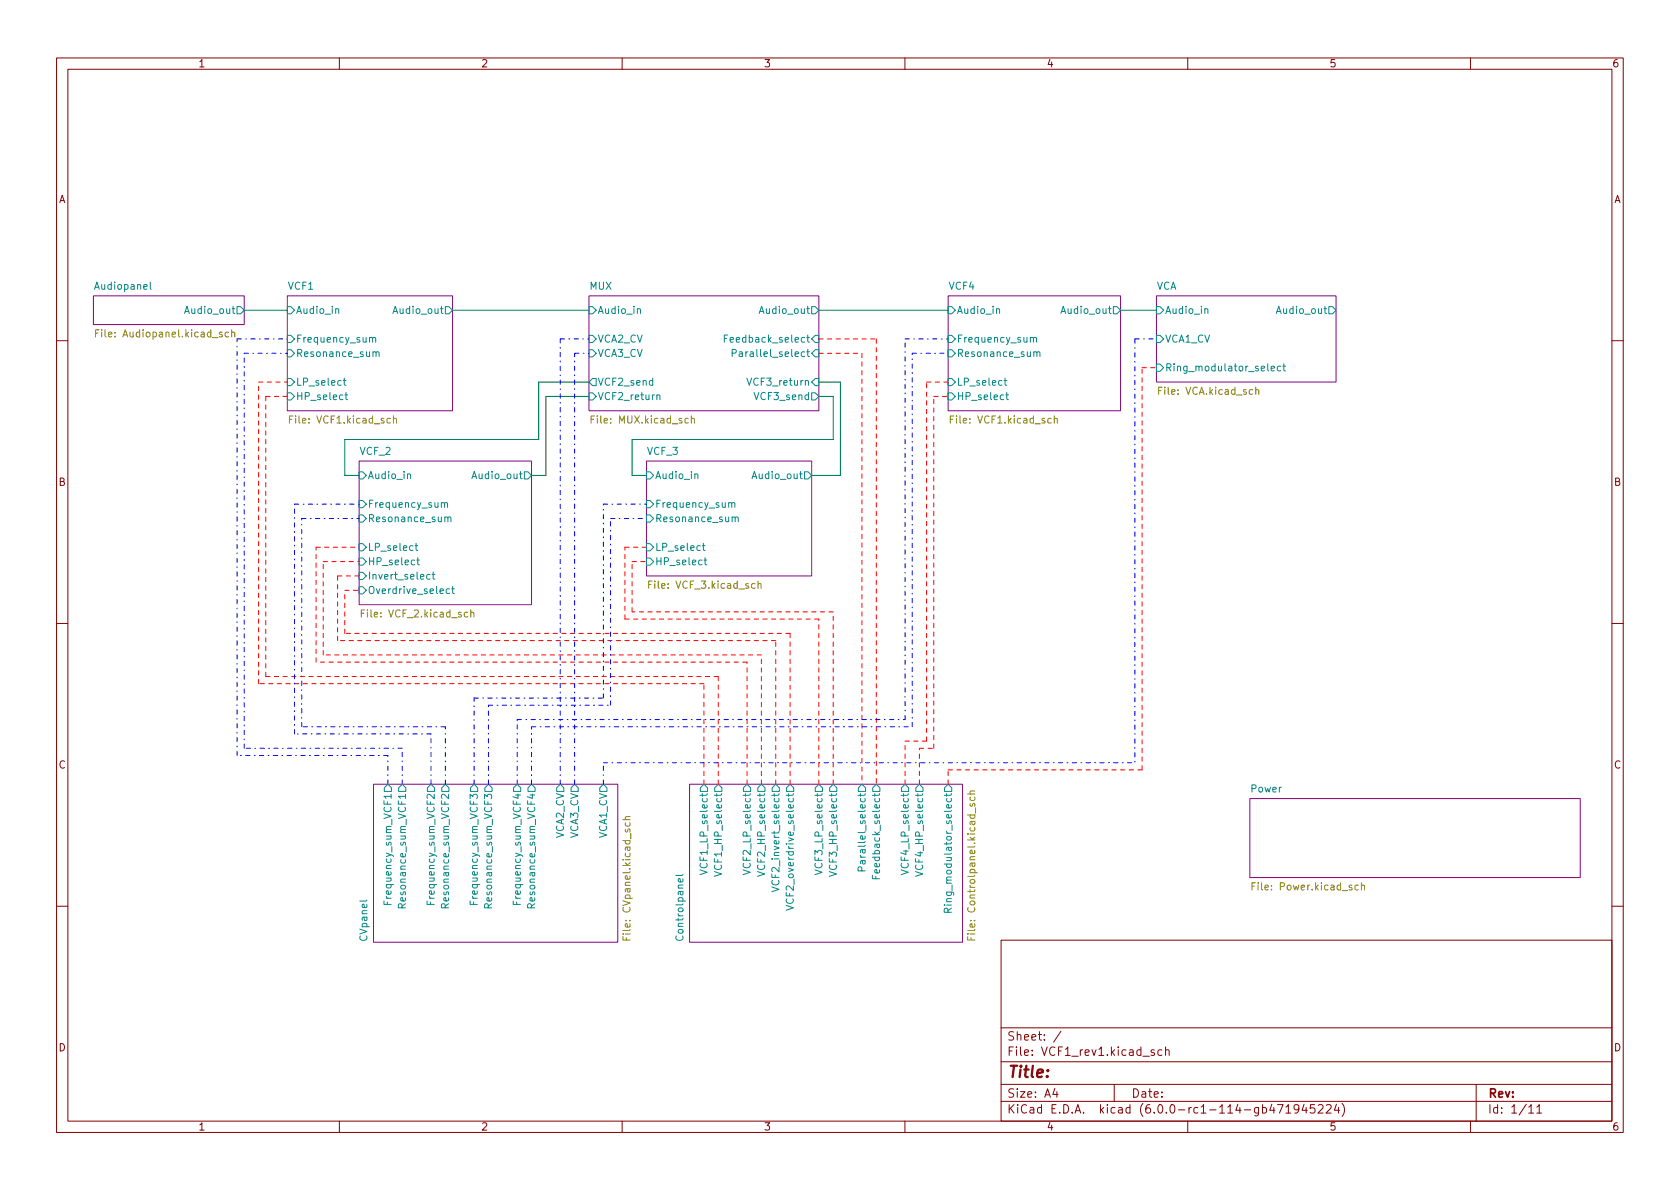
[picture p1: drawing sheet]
<svg xmlns="http://www.w3.org/2000/svg" width="297mm" height="210mm" viewBox="0 0 297 210" stroke-linecap="round" stroke-linejoin="round" font-family="sans-serif">
<g fill="none" stroke="#840000" stroke-width=".18">
<path d="M10 10.2h277v190.1h-277zM12 12.2h273v186.1h-273zM60 10.2v2M110 10.2v2M160 10.2v2M210 10.2v2M260 10.2v2M10 60.2h2M285 60.2h2M10 110.2h2M285 110.2h2M10 160.2h2"/>
<path d="M177 166.3h108v32h-108zM285 160.2h2M60 198.3v2M110 198.3v2M160 198.3v2M177 194.8h108M177 191.8h108M177 187.8h108M177 181.8h108M186.5 192.5l-.4 1h1M186.9 193v1M187.6 182.4l-1.3 1.9"/>
<path d="M197 191.8v3M204.1 185.7l-.4-.1-.2 .2 .1 .3 .5 .1v.4h-.6M205.4 185.7l-.4-.1-.3 .3v.4l.2 .3h.5M206.1 185.8l.2-.2 .3 .1 .1 .9M206.1 185.1v1.5M210 198.3v2M224.9 195.3l-.4 1h.9M225.2 195.8v1M225.9 195.3h1l-.7 1.5M227.4 195.8l.4-.5v1.5M227.4 196.8h.8M229.6 196l-.2 .3h-.3l-.3-.3 .1-.6 .5-.1 .2 .2a.99 .99 0 0 1-.4 1.3h-.3"/>
<path d="M230.6 195.3l-.4 1h.9M230.9 195.8v1M232.4 195.3h-.7l-.1 .7 .3-.1 .5 .1 .1 .2-.1 .5-.2 .1-.6-.1M233.1 195.5l.5-.2 .3 .2v.3l-.9 1h.9M234.5 195.5l.6-.2 .2 .2 .1 .3-1 1h1M236.3 195.3l-.4 1h1M236.6 195.8v1M237.3 195.1a1.72 1.72 0 0 1 0 2.3M260 198.3v2M261 191.8v6.5M270.3 195.8l.4-.5v1.5M270.3 196.8h.9"/>
<path d="M271.7 195.8l.5-.5v1.5M271.7 196.8h.9"/>
</g>
<g fill="#fff" stroke="#fff" stroke-width=".18">
<path d="M63.5 81.5h30.5v25.4h-30.5z"/>
<path d="M16.5 52.3h26.7v5.1h-26.7z"/>
<path d="M50.8 52.3h29.2v20.3h-29.2z"/>
<path d="M104.1 52.3h40.7v20.3h-40.7z"/>
<path d="M121.9 138.7h48.3v27.9h-48.3z"/>
<path d="M221 141.2h58.4v14h-58.4z"/>
<path d="M204.5 52.3h31.7v15.3h-31.7z"/>
<path d="M167.6 52.3h30.5v20.3h-30.5z"/>
<path d="M114.3 81.5h29.2v20.3h-29.2z"/>
<path d="M66 138.7h43.2v27.9h-43.2z"/>
</g>
<path d="M16.5 52.3h26.7v5.1h-26.7zM50.8 52.3h29.2v20.3h-29.2zM104.1 52.3h40.7v20.3h-40.7zM167.6 52.3h30.5v20.3h-30.5zM204.5 52.3h31.7v15.3h-31.7zM63.5 81.5h30.5v25.4h-30.5zM114.3 81.5h29.2v20.3h-29.2zM66 138.7h43.2v27.9h-43.2zM121.9 138.7h48.3v27.9h-48.3zM221 141.2h58.4v14h-58.4z" fill="none" stroke="#840084" stroke-width=".18"/>
<g fill="none" stroke="#008484" stroke-width=".18">
<path d="M26.6 49.9v1.1l.1 .2M41 54.6h.5M41.2 54.2v1.1l.3 .1M41.9 54.2h.6l.7 .7-.7 .6h-.6zM50.8 59.3h.6l.7 .6-.7 .7h-.6zM50.8 54.2h.6l.7 .7-.7 .6h-.6zM59.4 54.7l.1-.1h.3l.1 .8M65.3 59.8l.2-.1h.3l.1 .8M65.9 59.8l.2-.1h.3v.8M77.9 54.6h.5M78 54.2v1.1l.4 .1M78.7 54.2h.7l.6 .7-.6 .6h-.7z"/>
<path d="M104.1 54.2h.7l.6 .7-.6 .6h-.7zM104.1 59.3h.7l.6 .6-.6 .7h-.7zM112.7 54.7l.2-.1h.3v.8M128.1 59.8h.4M128.7 59.2h-.6v1.3M142.6 54.6h.5M142.6 59.7h.5M142.8 54.2v1.1l.3 .1M142.8 59.2v1.1l.3 .2M143.5 54.2h.6l.7 .7-.7 .6h-.6zM144.1 59.3h.7v1.3h-.7l-.6-.7zM167.6 59.3h.7l.6 .6-.6 .7h-.7z"/>
<path d="M167.6 54.2h.7l.6 .7-.6 .6h-.7zM176.2 54.7l.2-.1h.3v.8M182.2 59.8l.2-.1h.3v.8M182.7 59.8l.2-.1h.3l.1 .8M196 54.6h.5M196.2 54.2v1.1l.3 .1M196.8 54.2h.7l.6 .7-.6 .6h-.7zM204.5 59.3h.6l.6 .6-.6 .7h-.6zM204.5 54.2h.6l.6 .7-.6 .6h-.6zM213 54.7l.2-.1h.3l.1 .8M234.1 54.6h.5M234.3 54.2v1.1l.3 .1"/>
<path d="M234.9 54.2h.7l.6 .7-.6 .6h-.7zM50.8 69.5h.6l.7 .6-.7 .6h-.6zM50.8 66.9h.6l.7 .7-.7 .6h-.6zM50.8 61.8h.6l.7 .7-.7 .6h-.6zM60.7 67.3h.5M60.9 66.9v1.1l.3 .1M61 69.8h.5M61.2 69.4v1.1l.3 .2M65.9 62.3l.2-.1 .3 .1 .1 .8M66.5 62.4l.2-.2 .3 .1v.8M104.1 69.5h.7l.6 .6-.6 .6h-.7zM104.1 61.8h.7l.6 .7-.6 .6h-.7z"/>
<path d="M104.8 66.9h.6v1.3h-.6l-.7-.6zM116.1 69.9l.2-.1 .3 .1 .1 .8M129.5 62.4h.6l.1-.2-.1-.3-.6-.1v1.3M132.1 66.9l.4 1.2 .4-1.2M142.6 62.2h.5M142.8 61.8v1.1l.3 .2M143.5 69.5h.6l.7 .6-.7 .6h-.6zM144.1 61.8h.7v1.3h-.7l-.6-.6zM144.1 66.9h.7v1.3h-.7l-.6-.6zM167.6 69.5h.7l.6 .6-.6 .6h-.7zM167.6 66.9h.7l.6 .7-.6 .6h-.7zM167.6 61.8h.7l.6 .7-.6 .6h-.7z"/>
<path d="M177.5 67.3h.5M177.7 66.9v1.1l.3 .1M177.8 69.8h.5M178 69.4v1.1l.3 .2M182.8 62.3l.2-.1 .3 .1v.8M183.3 62.4l.2-.2 .3 .1 .1 .8M204.5 64.4h.6l.6 .6-.6 .7h-.6zM224.8 65.2l.6-.2-.1-.2-.4-.1-.1 .2v.6h.5M226.4 64.8l-.3-.1-.3 .3 .2 .5h.4M226.8 64.7h.5M227 64.3v1.1l.3 .2M63.5 98.7h.6l.7 .6-.7 .6h-.6z"/>
<path d="M63.5 91.1h.6l.7 .6-.7 .6h-.6zM63.5 88.5h.6l.7 .6-.7 .7h-.6zM63.5 83.4h.6l.7 .7-.7 .6h-.6zM63.5 96.1h.6l.7 .7-.7 .6h-.6zM72.1 83.9l.1-.1 .3 .1 .1 .7M73.4 96.5h.5M73.6 96.1v1.1l.3 .1M73.7 99h.5M73.9 98.6v1.1l.3 .2M78 89l.2-.1h.3l.1 .8M78.6 89.1l.2-.2h.3v.8M78.6 91.5l.2-.1 .3 .1 .1 .8"/>
<path d="M79.2 91.6l.2-.2 .3 .1v.8M91.8 83.8h.5M92 83.4v1.1l.3 .1M92.7 83.4h.6l.7 .7-.7 .6h-.6zM114.3 91.1h.6l.7 .6-.7 .6h-.6zM114.3 88.5h.6l.7 .6-.7 .7h-.6zM114.3 96.1h.6l.7 .7-.7 .6h-.6zM114.3 83.4h.6l.7 .7-.7 .6h-.6zM114.3 98.7h.6l.7 .6-.7 .6h-.6zM122.9 83.9l.1-.1 .3 .1 .1 .7M124.2 96.5h.5M124.4 96.1v1.1l.3 .1"/>
<path d="M124.5 99h.5M124.7 98.6v1.1l.3 .2M128.8 89l.2-.1h.3l.1 .8M129.4 89.1l.2-.2h.3v.8M129.4 91.5l.2-.1 .3 .1 .1 .8M130 91.6l.2-.2 .3 .1v.8M141.4 83.8h.5M141.5 83.4v1.1l.4 .1M142.2 83.4h.7l.6 .7-.6 .6h-.7zM63.5 103.8h.6l.7 .6-.7 .6h-.6zM63.5 101.2h.6l.7 .6-.7 .7h-.6zM76 101.6h-.3l-.3 .2 .2 .6h.4"/>
<path d="M76.4 101.6h.5M76.6 101.2v1l.3 .2M79.5 104.2l-.4-.1-.2 .3 .1 .5h.5M79.9 104.1h.4M80 103.7v1.1l.3 .2M68.6 138.7l.6 .6v.6h-1.3v-.6zM71.1 138.7l.7 .6v.6h-1.3v-.6zM76.2 138.7l.6 .6v.6h-1.2v-.6zM78.7 138.7l.7 .6v.6h-1.3v-.6zM83.2 139.3l.6-.6 .7 .6v.6h-1.3zM86.4 138.7l.6 .6v.6h-1.3v-.6zM91.4 138.7l.7 .6v.6h-1.3v-.6z"/>
<path d="M94 138.7l.6 .6v.6h-1.3v-.6zM99.1 138.7l.6 .6v.6h-1.3v-.6zM101.6 138.7l.6 .6v.6h-1.2v-.6zM106 139.3l.7-.6 .6 .6v.6h-1.3zM124.5 138.7l.6 .6v.6h-1.3v-.6zM127 138.7l.6 .6v.6h-1.2v-.6zM132.1 138.7l.6 .6v.6h-1.3v-.6zM134.6 138.7l.7 .6v.6h-1.3v-.6zM137.2 138.7l.6 .6v.6h-1.3v-.6zM139.7 138.7l.6 .6v.6h-1.2v-.6zM144.8 138.7l.6 .6v.6h-1.3v-.6zM147.3 138.7l.7 .6v.6h-1.3v-.6z"/>
<path d="M151.8 139.3l.6-.6 .6 .6v.6h-1.2zM154.9 138.7l.7 .6v.6h-1.3v-.6zM160 138.7l.7 .6v.6h-1.3v-.6zM162.6 138.7l.6 .6v.6h-1.3v-.6zM167.6 138.7l.7 .6v.6h-1.3v-.6zM67.9 159.3v.6h1.3M68.5 159.5v.4M69.2 140.5v.7M71.7 159.8l-.6 .4M71.7 140.5v.7M75.5 159.3v.6h1.3M76.1 159.5v.4"/>
<path d="M76.8 140.5v.7l-.9-.7-.4 .2 .1 .5M79.3 159.8l-.6 .4M83.1 159.3v.6h1.3M83.1 141.2v-.7l.5 .4 .1-.4h.6l.1 .2-.1 .5M83.7 159.5v.4M86.9 159.8l-.6 .4M90.7 159.3v.6h1.3M91.3 159.5v.4M91.6 140.4v.8l-.9-.3M94.6 159.8l-.7 .4M120.7 155.4l.1 .4-.2 .2-.6-.1v-.5h.2l.1 .6M120.8 154.6l-.2 .2h-1.1"/>
<path d="M123.8 153.8l1.2 .4-1.2 .5M126.3 154.1l1.3 .4-1.3 .5M131.4 153.8l1.3 .4-1.3 .5M133.9 154.1l1.3 .4-1.3 .5M136.5 156.8l1.2 .5-1.2 .4M136.9 140.3v.5M137.7 140.3l-.1 .3h-1.1M139.4 140.3v.5M140.3 140.3l-.2 .3h-1.1M144.1 153.8l1.3 .4-1.3 .5M146.6 154.1l1.3 .4-1.3 .5M152.1 140.3v.5"/>
<path d="M152.4 154l-.1-.6-.2-.1h-.3l-.1 .7h1.3M153 140.3l-.2 .3h-1.1M154.2 154.8v.6h1.3M154.7 140.3v.5M154.8 155v.4M155.5 140.3l-.2 .3h-1.1M159.3 153.8l1.3 .4-1.3 .5M161.9 154.1l1.2 .4-1.2 .5M167.4 140.3v.5M168.2 140.3l-.2 .3h-1.1M71.1 160.5l-.1-.6-.2-.1-.3 .1-.1 .6h1.3M78.7 160.5l-.1-.6-.1-.1-.3 .1-.2 .6h1.3"/>
<path d="M86.3 160.5v-.6l-.2-.1-.3 .1-.1 .6h1.2M93.9 160.5v-.6l-.2-.1-.3 .1-.1 .6h1.3M139 160.1l1.3 .4-1.3 .5M167.6 161.3l-.1-.6-.1-.1-.3 .1-.2 .6h1.3M168.2 160.6l-.6 .4"/>
</g>
<g fill="none" stroke="#848400" stroke-width=".18">
<path d="M16.9 58.9h.4M17.5 58.3h-.6v1.3M40.4 58.8l-.3-.1-.3 .3 .1 .5h.5M41 58.9l.1-.2 .3 .1 .1 .8M41 58.3v1.3M51.2 74.2h.4M51.8 73.5h-.6v1.3M69 74h-.3l-.3 .2 .1 .6h.5M69.6 74.1l.1-.1h.4v.8M69.6 73.5v1.3M104.5 74.2h.4M105.1 73.5h-.6v1.3"/>
<path d="M122.2 74.1l.2-.1h.3l.1 .8M122.2 73.5v1.3M168 74.2h.4M168.6 73.5h-.6v1.3M185.9 74h-.4l-.2 .2 .1 .6h.5M186.4 74.1l.2-.1h.3l.1 .8M186.4 73.5v1.3M222 69l.2-.1 .3 .1 .1 .7M222 68.5v1.2M63.9 108.4h.4M64.5 107.8h-.6v1.3M82.7 108.3h-.4l-.2 .2 .1 .5h.5"/>
<path d="M83.2 108.4l.2-.1h.3l.1 .8M83.2 107.8v1.3M114.7 103.4h.4M115.3 102.8h-.6v1.2M133.5 103.2h-.4l-.2 .2 .1 .6h.5M134 103.3l.2-.1h.3l.1 .8M134 102.8v1.2M172.4 139.9h-.8l-.1 .3 .1 .2M110.1 144.9h1.3M110.6 145.5v.4l.2 .2 .5-.1v-.5M111.4 144.4l-.8 .1v.3l.1 .1M171.1 140.4h1.3"/>
<path d="M171.6 142.1l-.1 .3 .2 .2 .2-.1 .1-.4h.3v.5M171.6 141l-.1 .3 .3 .3 .5-.2v-.4M221.4 156.7h.4M222 156.1h-.6v1.3M240.2 156.6l-.4-.1-.2 .3 .1 .5h.5M240.7 156.6l.2-.1 .3 .1 .1 .8M240.7 156.1v1.3M110.1 165.6v.6h1.3M110.7 165.8v.4M171.1 165.6v.6h1.3M171.7 165.8v.4"/>
</g>
<g fill="none" stroke="#f00" stroke-width=".18" stroke-dasharray=".8 .8">
<path d="M144.8 59.9h10.1M154.9 59.9v78.8M45.7 67.6h5.1M47 70.1h3.8M144.8 62.5h7.6M152.4 62.5v76.2M163.8 67.6h3.8M165.1 70.1h2.5M201.9 65h2.6M55.9 96.8h7.6M57.1 99.3h6.4M110.5 96.8h3.8"/>
<path d="M111.8 99.3h2.5M47 119.6v-49.5M55.9 117.1v-20.3M57.1 115.8v-16.5M59.7 113.3v-11.5M59.7 101.8h3.8M61 104.4h2.5M61 112v-7.6M110.5 109.5v-12.7M111.8 108.2v-8.9M127 119.6h-80M132.1 117.1h-76.2"/>
<path d="M134.6 115.8h-77.5M137.2 113.3h-77.5M139.7 112h-78.7M144.8 109.5h-34.3M147.3 108.2h-35.5M45.7 120.9v-53.3M124.5 138.7v-17.8M124.5 120.9h-78.8M127 138.7v-19.1M132.1 138.7v-21.6M134.6 138.7v-22.9M137.2 138.7v-25.4"/>
<path d="M139.7 138.7v-26.7M144.8 138.7v-29.2M147.3 138.7v-30.5M160 131.1h3.8M160 138.7v-7.6M162.6 132.3h2.5M162.6 138.7v-6.4M163.8 131.1v-63.5M165.1 132.3v-62.2M167.6 136.1h34.3M167.6 138.7v-2.6M201.9 136.1v-71.1"/>
</g>
<g fill="none" stroke="#00f" stroke-width=".18" stroke-dasharray=".8 .8 .2 .8">
<path d="M41.9 59.9h8.9M99.1 59.9h5M160 59.9h7.6M200.7 59.9h3.8M200.7 59.9v75M43.2 62.5h7.6M101.6 62.5h2.5M161.3 62.5h6.3M52.1 89.1h11.4M53.3 91.7h10.2M106.7 89.1h7.6M107.9 91.7h6.4"/>
<path d="M41.9 133.6v-73.7M43.2 132.3v-69.8M52.1 129.8v-40.7M53.3 128.5v-36.8M68.6 133.6h-26.7M68.6 138.7v-5.1M71.1 132.3h-27.9M71.1 138.7v-6.4M76.2 138.7v-8.9M76.2 129.8h-24.1M78.7 138.7v-10.2M78.7 128.5h-25.4"/>
<path d="M83.8 123.4h22.9M83.8 138.7v-15.3M86.4 138.7v-14M86.4 124.7h21.5M91.4 138.7v-11.5M91.4 127.2h68.6M94 138.7v-10.2M94 128.5h67.3M99.1 138.7v-78.8M101.6 138.7v-76.2M106.7 134.9h94M106.7 123.4v-34.3"/>
<path d="M106.7 138.7v-3.8M107.9 124.7v-33M160 127.2v-67.3M161.3 128.5v-66"/>
</g>
<path d="M43.2 54.9h7.6M80 54.9h24.1M144.8 54.9h22.8M198.1 54.9h6.4M104.1 67.6h-8.9v10.1h-34.2v6.4h2.5M104.1 70.1h-7.6v14h-2.5M144.8 70.1h2.5v7.6h-35.5v6.4h2.5M144.8 67.6h3.8v16.5h-5.1" fill="none" stroke="#008400" stroke-width=".18"/>
<text font-size="2.8" fill="#840000" x="178" y="190.6">Title:</text>
<g font-size="2.1" fill="#840000">
<text x="178" y="184">Sheet: /</text>
<text x="178" y="186.7">File: VCF1_rev1.kicad_sch</text>
<text x="178" y="196.9">KiCad E.D.A. kicad (6.0.0-rc1-114-gb471945224)</text>
<text x="178" y="194.1">Size: A4</text>
<text x="200" y="194.1">Date:</text>
<text x="263" y="194.1">Rev:</text>
<text x="263" y="196.9">Id: 1/11</text>
</g>
<g font-size="1.8" fill="#840000">
<text x="35" y="11.9">1</text>
<text x="85" y="11.9">2</text>
<text x="135" y="11.9">3</text>
<text x="185" y="11.9">4</text>
<text x="235" y="11.9">5</text>
<text x="285" y="11.9">6</text>
<text x="10.3" y="35.9">A</text>
<text x="285.3" y="35.9">A</text>
<text x="10.3" y="85.9">B</text>
<text x="285.3" y="85.9">B</text>
<text x="10.3" y="135.9">C</text>
<text x="285.3" y="135.9">C</text>
<text x="10.3" y="185.9">D</text>
<text x="285.3" y="185.9">D</text>
<text x="35" y="199.9">1</text>
<text x="85" y="199.9">2</text>
<text x="135" y="199.9">3</text>
<text x="185" y="199.9">4</text>
<text x="235" y="199.9">5</text>
<text x="285" y="199.9">6</text>
</g>
<g font-size="1.8" fill="#008484">
<text x="16.9" y="51.2">Audiopanel</text>
<text x="50.9" y="51.2">VCF1</text>
<text x="104.2" y="51.2">MUX</text>
<text x="167.8" y="51.2">VCF4</text>
<text x="204.4" y="51.2">VCA</text>
<text x="33" y="55.5">Audio_out</text>
<text x="52.3" y="55.5">Audio_in</text>
<text x="69.8" y="55.5">Audio_out</text>
<text x="105.6" y="55.5">Audio_in</text>
<text x="134.6" y="55.5">Audio_out</text>
<text x="169.1" y="55.5">Audio_in</text>
<text x="187.9" y="55.5">Audio_out</text>
<text x="205.9" y="55.5">Audio_in</text>
<text x="226" y="55.5">Audio_out</text>
<text x="52.3" y="60.6">Frequency_sum</text>
<text x="52.3" y="63.1">Resonance_sum</text>
<text x="105.6" y="63.1">VCA3_CV</text>
<text x="105.6" y="60.6">VCA2_CV</text>
<text x="129.2" y="60.6">Feedback_select</text>
<text x="131" y="63.1">Parallel_select</text>
<text x="169.1" y="60.6">Frequency_sum</text>
<text x="169.1" y="63.1">Resonance_sum</text>
<text x="205.9" y="60.6">VCA1_CV</text>
<text x="205.9" y="65.7">Ring_modulator_select</text>
<text x="52.3" y="70.7">HP_select</text>
<text x="52.3" y="68.2">LP_select</text>
<text x="105.6" y="70.7">VCF2_return</text>
<text x="105.6" y="68.2">VCF2_send</text>
<text x="132.7" y="68.2">VCF3_return</text>
<text x="133.7" y="70.7">VCF3_send</text>
<text x="169.1" y="70.7">HP_select</text>
<text x="169.1" y="68.2">LP_select</text>
<text x="63.6" y="80.4">VCF_2</text>
<text x="114.4" y="80.4">VCF_3</text>
<text x="65" y="89.8">Frequency_sum</text>
<text x="65" y="84.7">Audio_in</text>
<text x="83.8" y="84.7">Audio_out</text>
<text x="115.8" y="89.8">Frequency_sum</text>
<text x="115.8" y="84.7">Audio_in</text>
<text x="133.3" y="84.7">Audio_out</text>
<text x="65" y="92.3">Resonance_sum</text>
<text x="115.8" y="92.3">Resonance_sum</text>
<text x="65" y="99.9">HP_select</text>
<text x="65" y="97.4">LP_select</text>
<text x="115.8" y="97.4">LP_select</text>
<text x="115.8" y="99.9">HP_select</text>
<text x="65" y="105">Overdrive_select</text>
<text x="65" y="102.5">Invert_select</text>
<text x="221.2" y="140.1">Power</text>
<text x="99.7" y="148.3" transform="rotate(-90 99.7 148.3)">VCA2_CV</text>
<text x="102.2" y="148.3" transform="rotate(-90 102.2 148.3)">VCA3_CV</text>
<text x="107.3" y="148.3" transform="rotate(-90 107.3 148.3)">VCA1_CV</text>
<text x="125.1" y="153.9" transform="rotate(-90 125.1 153.9)">VCF1_LP_select</text>
<text x="127.6" y="154.1" transform="rotate(-90 127.6 154.1)">VCF1_HP_select</text>
<text x="132.7" y="153.9" transform="rotate(-90 132.7 153.9)">VCF2_LP_select</text>
<text x="135.3" y="154.1" transform="rotate(-90 135.3 154.1)">VCF2_HP_select</text>
<text x="145.4" y="153.9" transform="rotate(-90 145.4 153.9)">VCF3_LP_select</text>
<text x="148" y="154.1" transform="rotate(-90 148 154.1)">VCF3_HP_select</text>
<text x="153" y="152.4" transform="rotate(-90 153 152.4)">Parallel_select</text>
<text x="155.6" y="154.3" transform="rotate(-90 155.6 154.3)">Feedback_select</text>
<text x="160.7" y="153.9" transform="rotate(-90 160.7 153.9)">VCF4_LP_select</text>
<text x="163.2" y="154.1" transform="rotate(-90 163.2 154.1)">VCF4_HP_select</text>
<text x="69.2" y="159.2" transform="rotate(-90 69.2 159.2)">Frequency_sum_VCF1</text>
<text x="71.8" y="159.7" transform="rotate(-90 71.8 159.7)">Resonance_sum_VCF1</text>
<text x="76.8" y="159.2" transform="rotate(-90 76.8 159.2)">Frequency_sum_VCF2</text>
<text x="79.4" y="159.7" transform="rotate(-90 79.4 159.7)">Resonance_sum_VCF2</text>
<text x="84.5" y="159.2" transform="rotate(-90 84.5 159.2)">Frequency_sum_VCF3</text>
<text x="87" y="159.7" transform="rotate(-90 87 159.7)">Resonance_sum_VCF3</text>
<text x="92.1" y="159.2" transform="rotate(-90 92.1 159.2)">Frequency_sum_VCF4</text>
<text x="94.6" y="159.7" transform="rotate(-90 94.6 159.7)">Resonance_sum_VCF4</text>
<text x="137.8" y="156.5" transform="rotate(-90 137.8 156.5)">VCF2_invert_select</text>
<text x="140.3" y="159.6" transform="rotate(-90 140.3 159.6)">VCF2_overdrive_select</text>
<text x="168.3" y="159.7" transform="rotate(-90 168.3 159.7)">Ring_modulator_select</text>
<text x="64.9" y="166.3" transform="rotate(-90 64.9 166.3)">CVpanel</text>
<text x="120.8" y="165.9" transform="rotate(-90 120.8 165.9)">Controlpanel</text>
</g>
<g font-size="1.8" fill="#848400">
<text x="17.8" y="59.6">File: Audiopanel.kicad_sch</text>
<text x="205.3" y="69.8">File: VCA.kicad_sch</text>
<text x="51.8" y="74.9">File: VCF1.kicad_sch</text>
<text x="105.1" y="74.9">File: MUX.kicad_sch</text>
<text x="168.6" y="74.9">File: VCF1.kicad_sch</text>
<text x="115.3" y="104.1">File: VCF_3.kicad_sch</text>
<text x="64.5" y="109.2">File: VCF_2.kicad_sch</text>
<text x="222.1" y="157.4">File: Power.kicad_sch</text>
<text x="111.5" y="165.4" transform="rotate(-90 111.5 165.4)">File: CVpanel.kicad_sch</text>
<text x="172.4" y="165.1" transform="rotate(-90 172.4 165.1)">File: Controlpanel.kicad_sch</text>
</g>
</svg>
